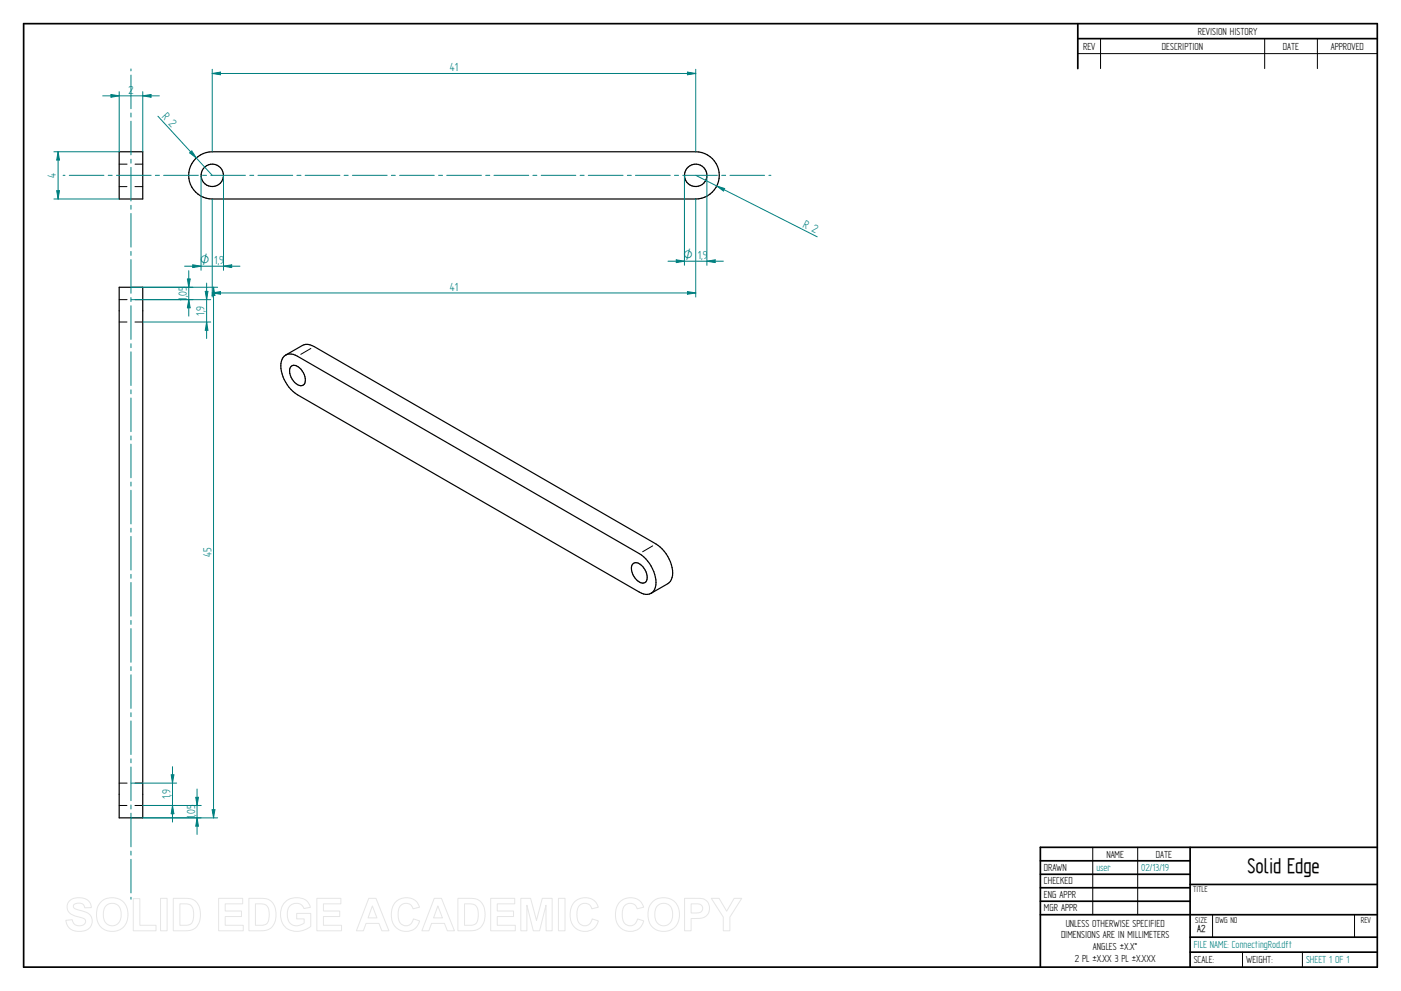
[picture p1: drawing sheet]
<svg xmlns="http://www.w3.org/2000/svg" width="594mm" height="420mm" viewBox="0 0 594 420" stroke-linecap="round" stroke-linejoin="round" font-family="sans-serif">
<g fill="none" stroke="#000" stroke-width=".72">
<path d="M10 10h574v400h-574zM457 10v19.1M457 16.4h127M504.6 359.2v50.8M584 359.2h-142.9v50.8M441.1 365h63.5M441.1 370.7h63.5M441.1 376.4h63.5M504.6 375h79.4M441.1 382.1h63.5M441.1 387.8h142.9M504.6 397.3h79.4"/>
<path d="M504.6 403.7h79.4"/>
</g>
<g fill="none" stroke="#000" stroke-width=".42">
<path d="M466.7 16.4v12.7M536.3 16.4v12.7M558.6 16.4v12.7M457 22.7h127M50.5 69.6h3.4M50.5 79.1h3.3M57.2 79.1h3.3M57.3 69.6h3.2M50.5 127h3.4M50.5 136.5h3.3M57.2 136.5h3.3M57.3 127h3.2"/>
<path d="M131.8 147.7l-4.3 2.5M276.8 231.4l-4.3 2.5M50.5 332h3.4M57.3 332h3.2M50.5 341.5h3.3M57.2 341.5h3.3M463.4 359.2v28.6M482.4 359.2v28.6M514.2 387.9v9.4M574.4 387.9v9.4M526.9 403.7v6.3M552.3 403.7v6.3"/>
</g>
<g fill="none" stroke="#000" stroke-width=".51">
<path d="M50.5 64.3h10v20.1h-10zM82.9 67.3a10.1 10.1 0 0 1 7.1-3h205a10 10 0 0 1 10 10.1 10 10 0 0 1-10 10h-205a10 10 0 0 1-9.2-6.2 10 10 0 0 1 2.1-10.9zM50.5 121.8h10v225h-10zM121.2 150.5a6.6 6.6 0 0 0-1.6 8 15.7 15.7 0 0 0 6.5 8.9l145.9 84.1a4.4 4.4 0 0 0 4.1 0M121.2 150.5a5.1 5.1 0 0 1 4.9 .5l145 83.7a14.9 14.9 0 0 1 6.8 14.3 3.7 3.7 0 0 1-1.8 2.5M121.2 150.5l7-4a4.9 4.9 0 0 1 5 .4l145 83.7a14.9 14.9 0 0 1 6.8 14.3 4 4 0 0 1-1.8 2.6l-7.1 4M123.6 155.2a3.5 3.5 0 0 1 4.5 2.1 5.2 5.2 0 0 1 .8 5.7 3.1 3.1 0 0 1-4.5-1.5 5.1 5.1 0 0 1-.8-6.3zM268.5 238.9a3.5 3.5 0 0 1 4.6 2.1 5.2 5.2 0 0 1 .8 5.7 3.1 3.1 0 0 1-4.5-1.5 5.1 5.1 0 0 1-.9-6.3z"/>
<circle cx="90" cy="74.4" r="4.8"/>
<circle cx="295" cy="74.4" r="4.8"/>
</g>
<path d="M90 29.4v34.9M291.5 30.6l3.5 .6-3.5 .5zM295 29.4v34.9" fill="none" stroke="#008080" stroke-width=".42"/>
<path d="M291.5 30.6l3.5 .6-3.5 .5z" fill="#008080"/>
<path d="M90 31.2l3.5-.6v1.1z" fill="none" stroke="#008080" stroke-width=".42"/>
<path d="M90 31.2l3.5-.6v1.1z" fill="#008080"/>
<path d="M90 31.2h205M67 49.3l23 25M80.4 64.8l.9-.8 2 3z" fill="none" stroke="#008080" stroke-width=".42"/>
<path d="M80.4 64.8l.9-.8 2 3z" fill="#008080"/>
<path d="M85.3 74.3v40.3M94.8 74.3v40.3M81.7 112.3l3.6 .6-3.6 .6z" fill="none" stroke="#008080" stroke-width=".42"/>
<path d="M81.7 112.3l3.6 .6-3.6 .6z" fill="#008080"/>
<path d="M94.8 112.9l3.4-.6v1.2z" fill="none" stroke="#008080" stroke-width=".42"/>
<path d="M94.8 112.9l3.4-.6v1.2z" fill="#008080"/>
<path d="M90 84.4v41.5M295 84.4v41.5M78.3 112.9h23.5M90 124.2l3.5-.6v1.2z" fill="none" stroke="#008080" stroke-width=".42"/>
<path d="M90 124.2l3.5-.6v1.2z" fill="#008080"/>
<path d="M291.5 123.6l3.5 .6-3.5 .6z" fill="none" stroke="#008080" stroke-width=".42"/>
<path d="M291.5 123.6l3.5 .6-3.5 .6z" fill="#008080"/>
<path d="M295 74.3l51.5 26.1M303.9 78.9l3.4 1-.5 1.1zM90 124.2h205" fill="none" stroke="#008080" stroke-width=".42"/>
<path d="M303.9 78.9l3.4 1-.5 1.1z" fill="#008080"/>
<path d="M290.2 74.3v38.2M299.8 74.3v38.2M286.8 110.2l3.4 .5-3.4 .6z" fill="none" stroke="#008080" stroke-width=".42"/>
<path d="M286.8 110.2l3.4 .5-3.4 .6z" fill="#008080"/>
<path d="M299.8 110.7l3.5-.5v1.1z" fill="none" stroke="#008080" stroke-width=".42"/>
<path d="M299.8 110.7l3.5-.5v1.1z" fill="#008080"/>
<path d="M22.9 64.3h27.6M22.9 84.4h27.6M24 80.9h1.2l-.6 3.5zM283.2 110.7h23.5" fill="none" stroke="#008080" stroke-width=".42"/>
<path d="M24 80.9h1.2l-.6 3.5z" fill="#008080"/>
<path d="M24.6 64.3l.6 3.6h-1.2z" fill="none" stroke="#008080" stroke-width=".42"/>
<path d="M24.6 64.3l.6 3.6h-1.2z" fill="#008080"/>
<path d="M50.5 38.9v25.4M60.5 38.9v25.4M47.1 40l3.4 .6-3.4 .6zM24.6 64.3v20.1" fill="none" stroke="#008080" stroke-width=".42"/>
<path d="M47.1 40l3.4 .6-3.4 .6z" fill="#008080"/>
<path d="M60.5 40.6l3.5-.6v1.2z" fill="none" stroke="#008080" stroke-width=".42"/>
<path d="M60.5 40.6l3.5-.6v1.2z" fill="#008080"/>
<path d="M43.6 40.6h24M60.5 121.8h31.8M90.5 121.8l.6 3.5h-1.1zM60.5 346.8h31.8" fill="none" stroke="#008080" stroke-width=".42"/>
<path d="M90.5 121.8l.6 3.5h-1.1z" fill="#008080"/>
<path d="M90 343.3h1.1l-.6 3.5z" fill="none" stroke="#008080" stroke-width=".42"/>
<path d="M90 343.3h1.1l-.6 3.5z" fill="#008080"/>
<path d="M90.5 121.8v225M83 338h1.2l-.6 3.5zM55.5 346.8h29.8M60.5 341.5h24.8" fill="none" stroke="#008080" stroke-width=".42"/>
<path d="M83 338h1.2l-.6 3.5z" fill="#008080"/>
<path d="M83.6 346.8l.6 3.5h-1.2z" fill="none" stroke="#008080" stroke-width=".42"/>
<path d="M83.6 346.8l.6 3.5h-1.2z" fill="#008080"/>
<path d="M55.5 332h19.4M83.6 334.5v19.3M60.5 341.5h14.4M73.1 341.5l.6 3.5h-1.1z" fill="none" stroke="#008080" stroke-width=".42"/>
<path d="M73.1 341.5l.6 3.5h-1.1z" fill="#008080"/>
<path d="M72.6 328.5h1.1l-.6 3.5z" fill="none" stroke="#008080" stroke-width=".42"/>
<path d="M72.6 328.5h1.1l-.6 3.5z" fill="#008080"/>
<path d="M55.5 127h33.9M60.5 136.5h28.9M87.6 136.5l.6 3.5h-1.2zM73.1 325v23.5" fill="none" stroke="#008080" stroke-width=".42"/>
<path d="M87.6 136.5l.6 3.5h-1.2z" fill="#008080"/>
<path d="M87 123.5h1.2l-.6 3.5z" fill="none" stroke="#008080" stroke-width=".42"/>
<path d="M87 123.5h1.2l-.6 3.5z" fill="#008080"/>
<path d="M55.5 121.8h26.3M60.5 127h21.3M80 127l.6 3.5h-1.1zM87.6 120v23.5" fill="none" stroke="#008080" stroke-width=".42"/>
<path d="M80 127l.6 3.5h-1.1z" fill="#008080"/>
<path d="M79.5 118.3h1.1l-.6 3.5z" fill="none" stroke="#008080" stroke-width=".42"/>
<path d="M79.5 118.3h1.1l-.6 3.5z" fill="#008080"/>
<g fill="none" stroke="#008080" stroke-width=".42">
<path d="M55.5 29.2v.9M55.5 31.8v14.3M55.5 47.9v1.7M55.5 51.4v14.3M26.7 74.3h.9M29.4 74.3h14.7M45.9 74.3h1.7M49.4 74.3h14.7M55.5 67.5v1.7M55.5 71v14.2M65.9 74.3h1.7M69.4 74.3h14.7"/>
<path d="M85.9 74.3h1.7M89.4 74.3h14.7M105.9 74.3h1.7M109.4 74.3h14.7M125.9 74.3h1.7M129.4 74.3h14.7M145.9 74.3h1.8M149.4 74.3h14.8M165.9 74.3h1.7M169.5 74.3h14.6M186 74.3h1.7M189.4 74.3h14.8"/>
<path d="M205.9 74.3h1.8M209.5 74.3h14.7M226 74.3h1.7M229.5 74.3h14.7M246 74.3h1.7M249.5 74.3h14.7M266 74.3h1.7M269.5 74.3h14.7M286 74.3h1.7M289.5 74.3h14.7M306 74.3h1.7M309.5 74.3h14.7"/>
<path d="M326 74.3h.9M55.5 87v1.7M55.5 90.5v14.3M55.5 106.6v1.7M55.5 110.1v14.2M80 114.8v19.2M55.5 126.2v1.6M55.5 129.6v14.3M55.5 145.7v1.7M55.5 149.2v14.2M55.5 165.3v1.7M55.5 168.7v14.3"/>
<path d="M55.5 184.8v1.7M55.5 188.3v14.3M55.5 204.4v1.7M55.5 207.9v14.2M55.5 223.9v1.7M55.5 227.4v14.3M55.5 243.5v1.7M55.5 247v14.2M55.5 263.1v1.7M55.5 266.5v14.3M55.5 282.6v1.7M55.5 286.1v14.3"/>
<path d="M55.5 302.2v1.7M55.5 305.6v14.3M55.5 321.7v1.7M55.5 325.2v14.3M55.5 341.3v1.7M55.5 344.8v14.2M55.5 360.8v1.7M55.5 364.3v14.3M55.5 380.4v.9"/>
</g>
<g fill="none" stroke="#e6e6e6" stroke-width=".42">
<path d="M29.6 381.8a6.5 6.5 0 0 1 8.5 .8l.6 2.2-2.8 .1a2.7 2.7 0 0 0-2.1-2 2.7 2.7 0 0 0-2.7 1.1 1.87 1.87 0 0 0 2.2 1.8l1.4 .4a4.4 4.4 0 0 1 4 6.2 6.4 6.4 0 0 1-9.1 1.3l-1.2-1.8-.5-1.7 2.7-.3a2.94 2.94 0 0 0 2.6 2.6 2.94 2.94 0 0 0 3.1-1.9 2.67 2.67 0 0 0-2.9-1.8 4.9 4.9 0 0 1-5-4.3l.4-1.6zM42.8 382.4a6.9 6.9 0 0 1 8.3-.8 6.9 6.9 0 0 1 3 7.7 6.7 6.7 0 0 1-8 5.5 6.7 6.7 0 0 1-5.1-8.3 6.1 6.1 0 0 1 1.8-4.1zM44.8 384.2a3.9 3.9 0 0 1 4.6-.8 3.9 3.9 0 0 1 2 4.3 3.8 3.8 0 0 1-1.9 4.3 3.8 3.8 0 0 1-4.6-.7 6.6 6.6 0 0 1-.1-7.1zM56.5 381h2.8v11.3h6.9v2.3h-9.7zM68.1 380.9h2.8v13.7h-2.8zM73.5 380.9h5a5.9 5.9 0 0 1 6.5 7 5.9 5.9 0 0 1-6.3 6.7h-5.2zM76.3 383.2h1.8a3.4 3.4 0 0 1 4 3.9v1.2a3.2 3.2 0 0 1-3.8 4h-2zM92.7 380.9h10.2v2.3h-7.4v3h6.9v2.4h-6.9v3.7h7.7v2.3h-10.5zM105.5 380.9h5.1a5.9 5.9 0 0 1 6.4 7 5.9 5.9 0 0 1-6.3 6.7h-5.2zM108.3 383.2h1.9a3.4 3.4 0 0 1 4 3.9v1.2a3.2 3.2 0 0 1-3.8 4h-2.1zM120.9 382.4a7.3 7.3 0 0 1 9.7 .1l1 2.2-2.7 .5a3.7 3.7 0 0 0-4.6-2 3.7 3.7 0 0 0-2.5 4.4 4.2 4.2 0 0 0 2.2 4.5 4.2 4.2 0 0 0 5-.8v-1.7h-3.2v-2.3h6v5.4a8.1 8.1 0 0 1-11.8-.8 8.3 8.3 0 0 1 .9-9.5zM134.4 380.9h10.2v2.3h-7.4v3h6.9v2.4h-6.9v3.7h7.6v2.3h-10.4z"/>
<path d="M156.4 380.9h3l5.5 13.7h-3l-1.2-3.1h-5.5l-1.1 3.1h-3zM157.9 384.1l1.9 5.1h-3.7zM167.7 382.5a6 6 0 0 1 10.2 2.1l-2.8 .7a3.2 3.2 0 0 0-3.9-2.2 3.2 3.2 0 0 0-2.4 3.8 4.6 4.6 0 0 0 2.5 5.5 3.2 3.2 0 0 0 4-2.8l2.6 .8a6.1 6.1 0 0 1-7.2 4.3 6.1 6.1 0 0 1-4.8-6.8 7.7 7.7 0 0 1 1.8-5.4zM184.1 380.9h3.1l5.5 13.7h-3l-1.2-3.1h-5.5l-1.1 3.1h-3zM185.7 384.1l1.9 5.1h-3.8zM194.2 380.9h5a5.9 5.9 0 0 1 6.5 7 5.9 5.9 0 0 1-6.3 6.7h-5.2zM197 383.2h1.8a3.4 3.4 0 0 1 4 3.9v1.2a3.2 3.2 0 0 1-3.8 4h-2zM208.1 380.9h10.2v2.3h-7.4v3h6.9v2.4h-6.9v3.7h7.6v2.3h-10.4zM220.8 380.9h4.2l2.5 9.3 2.4-9.3h4.2v13.7h-2.5l-.1-10.8-2.7 10.8h-2.7l-2.7-10.8v10.8h-2.6zM236.8 380.9h2.8v13.7h-2.8zM243.5 382.5a6 6 0 0 1 10.2 2.1l-2.8 .7a3.2 3.2 0 0 0-3.8-2.2 3.2 3.2 0 0 0-2.4 3.8 4.6 4.6 0 0 0 2.4 5.5 3.2 3.2 0 0 0 4-2.8l2.6 .8a6.1 6.1 0 0 1-7.2 4.3 6.1 6.1 0 0 1-4.7-6.8 7.7 7.7 0 0 1 1.7-5.4zM262.7 382.5a6 6 0 0 1 10.2 2.1l-2.7 .7a3.2 3.2 0 0 0-3.9-2.2 3.2 3.2 0 0 0-2.4 3.8 4.6 4.6 0 0 0 2.4 5.5 3.2 3.2 0 0 0 4-2.8l2.7 .8a6.1 6.1 0 0 1-7.2 4.3 6.1 6.1 0 0 1-4.8-6.8 7.7 7.7 0 0 1 1.7-5.4z"/>
<path d="M276.7 382.4a6.9 6.9 0 0 1 8.3-.8 6.9 6.9 0 0 1 3 7.7 6.7 6.7 0 0 1-8.1 5.5 6.7 6.7 0 0 1-5.1-8.3 6.1 6.1 0 0 1 1.9-4.1zM278.7 384.2a3.9 3.9 0 0 1 4.6-.8 3.9 3.9 0 0 1 1.9 4.3 3.8 3.8 0 0 1-1.8 4.3 3.8 3.8 0 0 1-4.7-.7 6.6 6.6 0 0 1 0-7.1zM290.3 380.9h5.2a4.4 4.4 0 0 1 5.4 4.3 4.4 4.4 0 0 1-5.4 4.2h-2.4v5.2h-2.8zM293.1 383.2h1.8a2.1 2.1 0 0 1 2.6 .6 2.1 2.1 0 0 1 0 2.6 3.4 3.4 0 0 1-2.9 .7h-1.5zM301.6 380.9h3.3l3.2 5.4 3.2-5.4h3.2l-5 7.9v5.8h-2.8v-5.8z"/>
</g>
<text font-size="10.1" x="529" y="370.2">Solid Edge</text>
<g font-size="5.6" fill="#008080">
<text x="190.7" y="30.3">41</text>
<text x="54.5" y="39.8">2</text>
<text x="68.4" y="49.6" transform="rotate(47 68.4 49.6)">R 2</text>
<text x="23.7" y="75.4" transform="rotate(-90 23.7 75.4)">4</text>
<text x="340.2" y="96.3" transform="rotate(27 340.2 96.3)">R 2</text>
<text x="90.9" y="112">1,9</text>
<text x="295.9" y="109.9">1,9</text>
<text x="190.7" y="123.3">41</text>
<text x="79.2" y="127.5" transform="rotate(-90 79.2 127.5)">1,05</text>
<text x="86.7" y="133.9" transform="rotate(-90 86.7 133.9)">1,9</text>
<text x="89.7" y="236.3" transform="rotate(-90 89.7 236.3)">45</text>
<text x="72.3" y="338.9" transform="rotate(-90 72.3 338.9)">1,9</text>
<text x="82.7" y="347.2" transform="rotate(-90 82.7 347.2)">1,05</text>
</g>
<g font-size="5.4" fill="#008080">
<text x="84.9" y="112">O</text>
<text x="289.9" y="109.9">O</text>
</g>
<g font-size="4.9">
<text x="507.9" y="14.7">REVISION HISTORY</text>
<text x="459.3" y="21">REV</text>
<text x="492.7" y="21">DESCRIPTION</text>
<text x="544" y="21">DATE</text>
<text x="564.3" y="21">APPROVED</text>
<text x="469.1" y="363.6">NAME</text>
<text x="490.1" y="363.6">DATE</text>
<text x="442.7" y="369.3">DRAWN</text>
<text x="442.7" y="375">CHECKED</text>
<text x="442.7" y="380.7">ENG APPR</text>
<text x="442.7" y="386.4">MGR APPR</text>
<text x="451.9" y="392.9">UNLESS OTHERWISE SPECIFIED</text>
<text x="449.9" y="397.9">DIMENSIONS ARE IN MILLIMETERS</text>
<text x="455.7" y="407.8">2 PL ±X.XX 3 PL ±X.XXX</text>
<text x="463.5" y="402.9">ANGLES ±X.X°</text>
<text x="506.2" y="408.3">SCALE:</text>
<text x="528.4" y="408.3">WEIGHT:</text>
</g>
<g font-size="4.9" fill="#008080">
<text x="464.9" y="369.3">user</text>
<text x="483.9" y="369.3">02/13/19</text>
<text x="506.2" y="402">FILE NAME: ConnectingRod.dft</text>
<text x="553.8" y="408.4">SHEET 1 OF 1</text>
</g>
<text font-size="4.8" x="507.7" y="395.3">A2</text>
<g font-size="4.1">
<text x="505.9" y="378.3">TITLE</text>
<text x="506.9" y="391.1">SIZE</text>
<text x="515.4" y="391.1">DWG NO</text>
<text x="577" y="391.1">REV</text>
</g>
</svg>
